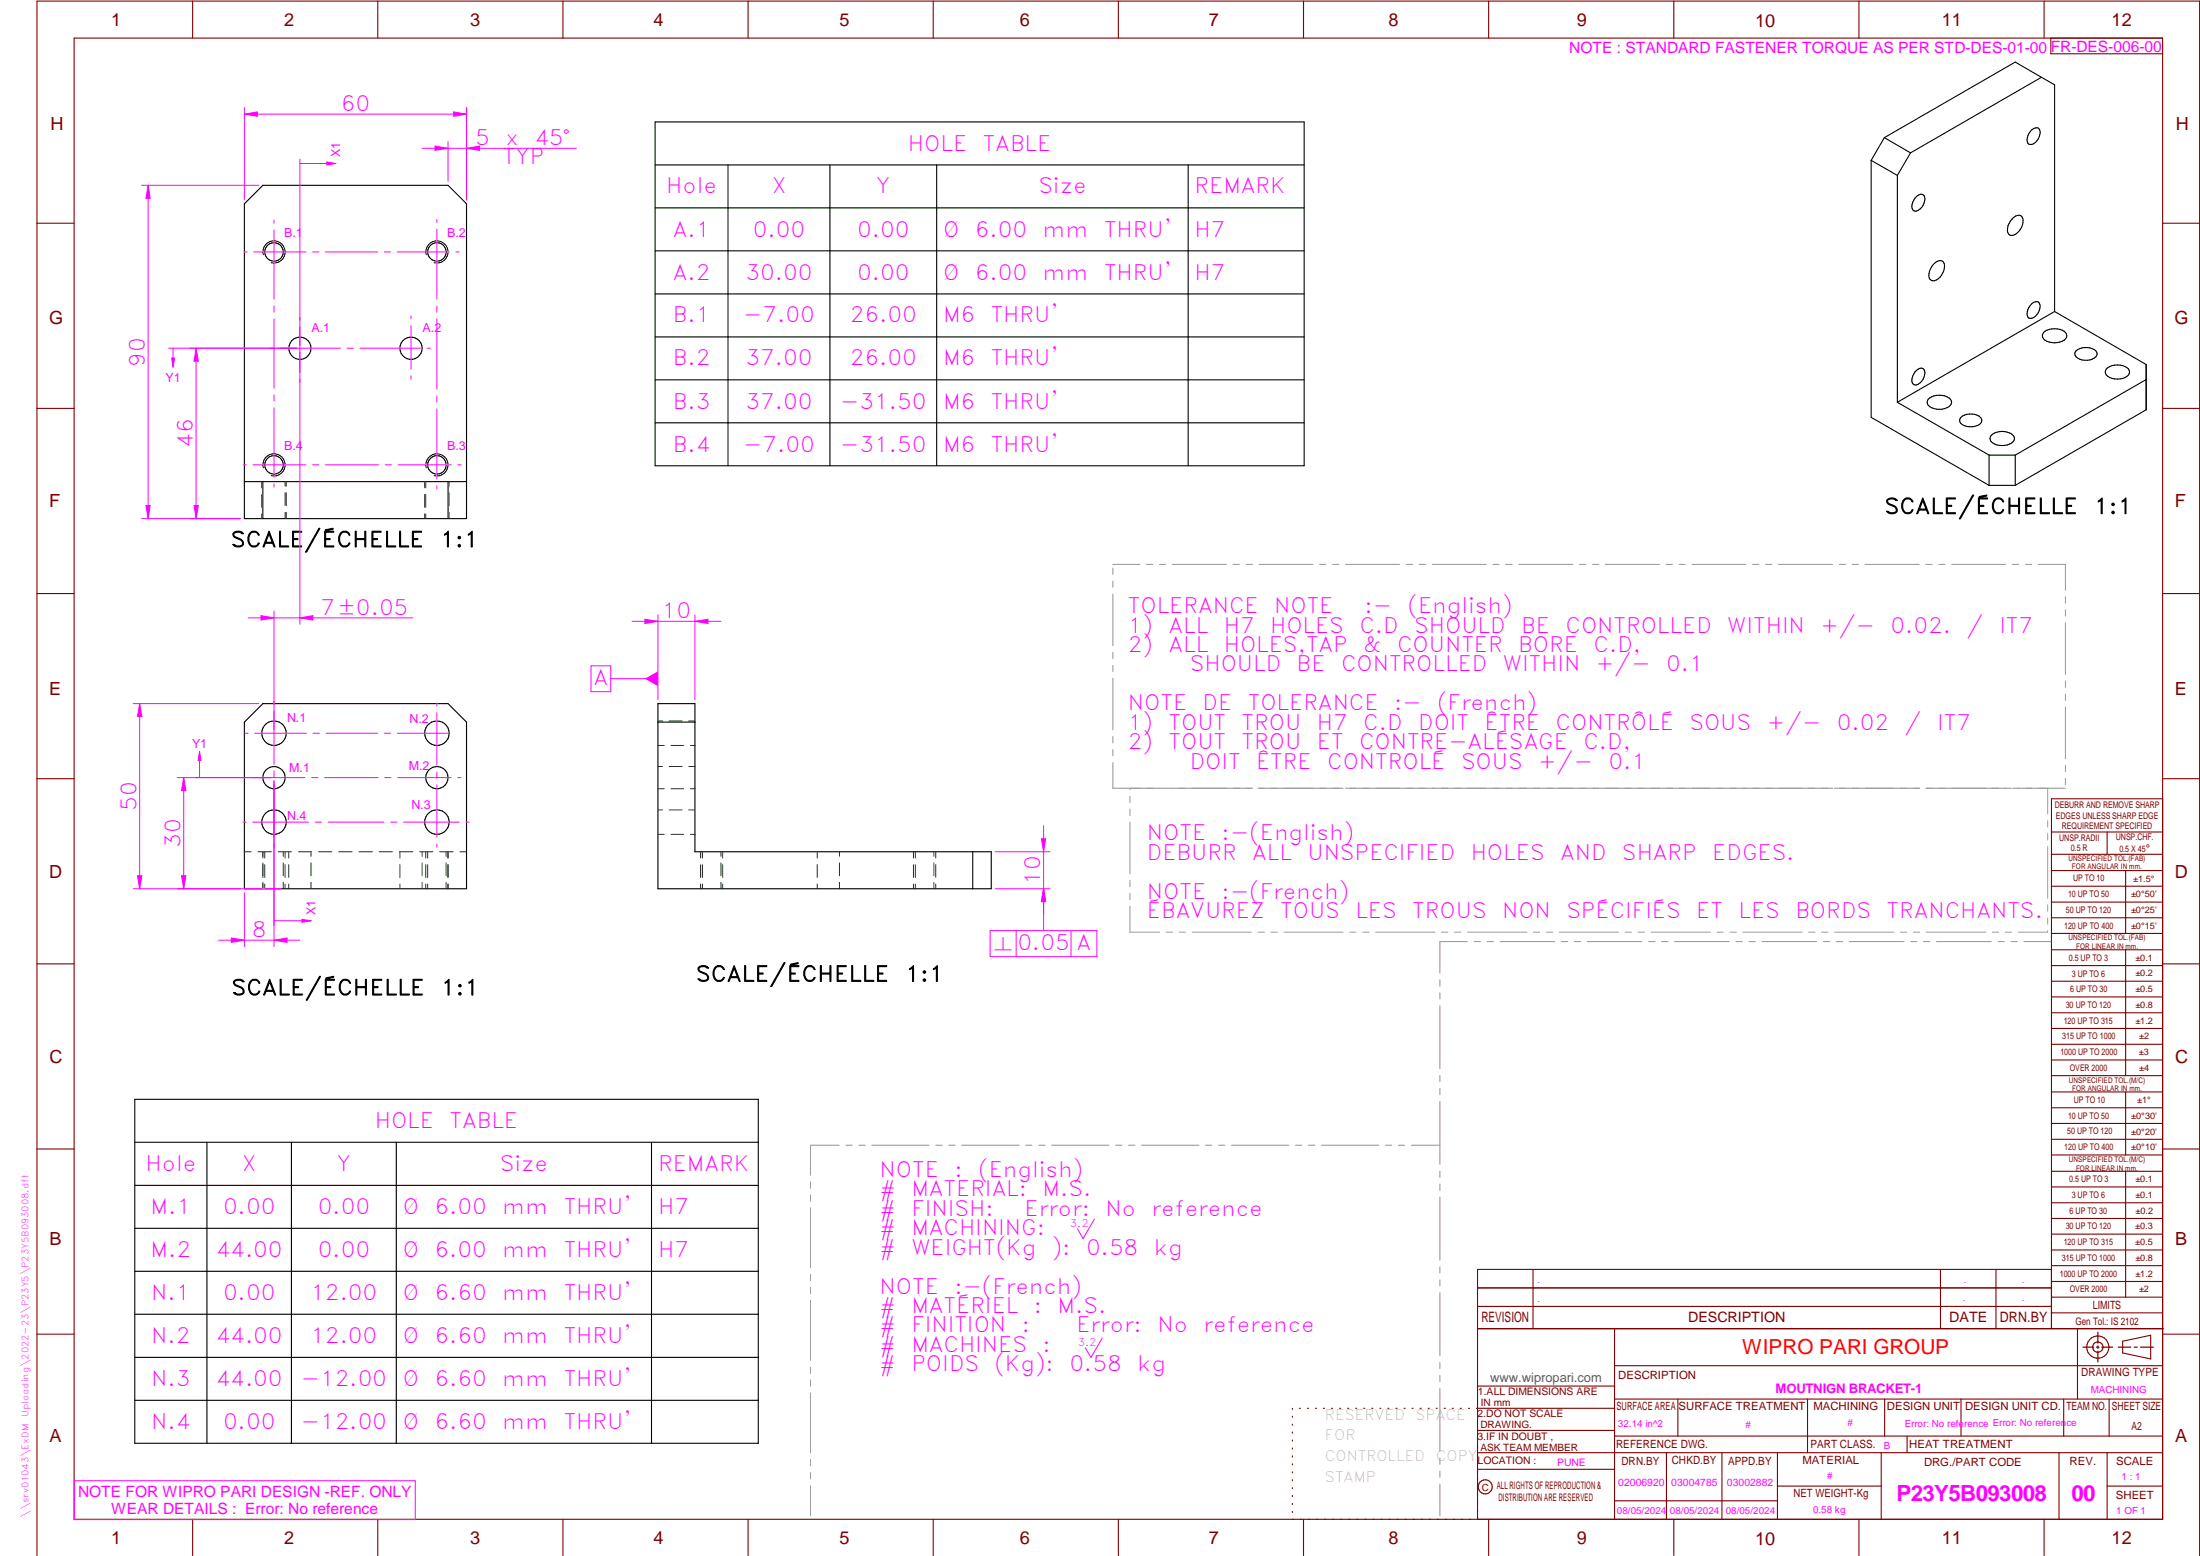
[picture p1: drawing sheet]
<svg xmlns="http://www.w3.org/2000/svg" width="594mm" height="420mm" viewBox="0 0 594 420" stroke-linecap="round" stroke-linejoin="round" font-family="sans-serif">
<g fill="none" stroke="#800000" stroke-width=".3">
<path d="M20 10.3h564v400h-564zM52 .3v10M102 .3v10M152 .3v10M202 .3v10M252 .3v10M302 .3v10M352 .3v10M402 .3v10M452 .3v10M502 .3v10M552 .3v10"/>
<path d="M553.8 10.3v4.2h30.2M10 60.3h10M584 60.3h10M10 110.3h10M584 110.3h10M10 160.3h10M584 160.3h10M10 210.3h10M584 215.7h-30v143.1M584 210.3h10M554 224.7h30M554 230.7h30"/>
<path d="M554 235.1h30M554 239.3h30M569 224.7v6M574 235.1v17M554 243.6h30M554 247.8h30M554 252.1h30M554 256.5h30M574 256.5v33.9M10 260.3h10M554 260.7h30M554 265h30"/>
<path d="M554 269.2h30M554 273.5h30M554 277.7h30M584 260.3h10M554 282h30M554 286.2h30M554 290.4h30M554 294.9h30M554 299.1h30M574 294.9v17M10 310.3h10M554 303.4h30"/>
<path d="M554 307.6h30M554 311.9h30M554 316.3h30M574 316.3v34M584 310.3h10M554 320.5h30M554 324.8h30M554 329h30M554 333.2h30M554 337.5h30M399 358.8h185.2M399 352.8h155"/>
<path d="M399 347.8h155M414 342.8v16M436 358.8v51.5M524 342.8v16M539 342.8v16M554 341.8h30M554 346h30M554 350.3h30M554 354.5h30M554 342.8h-155v67.5M561 358.8v19M10 360.3h10"/>
<path d="M399 374.3h37M436 377.8h148M453.1 377.8v10M488.1 377.8v14.5M508.9 377.8v10M529.5 377.8v10M557.3 377.8v10M569.5 377.8v10M573.2 362.2l7.6-1.6v6.3l-7.6-1.6zM584 368.8h-148M584 360.3h10M349 380.3v.3"/>
<path d="M349 382.4v.3M349 384.6v.3M349 386.7v.3M349 388.8v.3M349 391v.3M349 393.1v.3M349 395.3v.3M349 397.4v.3M349 399.5v.3M350.9 380.3h.2M353.1 380.3h.2M355.2 380.3h.3"/>
<path d="M357.4 380.3h.3M359.6 380.3h.3M361.7 380.3h.3M363.9 380.3h.3M366.1 380.3h.3M368.3 380.3h.2M370.4 380.3h.3M372.6 380.3h.3M374.8 380.3h.3M376.9 380.3h.4M379.1 380.3h.3M381.3 380.3h.3"/>
<path d="M383.4 380.3h.4M385.6 380.3h.3M387.8 380.3h.3M390 380.3h.3M392.2 380.3h.3M394.3 380.3h.3M396.5 380.3h.3M398.7 380.3h37.3M399 396.7h37M399 392.3h185M399 386.2h37M436 387.8h148"/>
<path d="M450 392.3v18M465 392.3v18M480 392.3v18M508 392.3v18M515 387.8v4.5M556 392.3v18M569 392.3v18M52 410.3v9.7M102 410.3v9.7M152 410.3v9.7M202 410.3v9.7M252 410.3v9.7"/>
<path d="M302 410.3v9.7M349 401.7v.3M349 403.8v.4M349 406v.3M349 408.1v.3M352 410.3v9.7M402 410.3v9.7M436 405.3h44M452 410.3v9.7M480 401.3h28M502 410.3v9.7M552 410.3v9.7"/>
<path d="M569 401.3h15M10 420v-419.7h584v419.7"/>
<circle cx="566.5" cy="363.7" r="1.39"/>
<circle cx="566.5" cy="363.8" r="3"/>
<circle cx="401.1" cy="401.5" r="1.9"/>
</g>
<g fill="none" stroke="#f0f" stroke-width=".27">
<path d="M38.2 50h31.7M40 50l.5 3.6h-1.1zM74 59.4v.9M118 59.2v.9M65.9 68h.9M68.5 68h14.1M74 62.1v18.7M84.4 68h1.7M87.9 68h14.1M103.8 68h1.6M107.3 68h14M118 61.8v19"/>
<path d="M123.1 68h.9M73 94h.8M74 82.6v1.7M74 86.1v18.7M75.6 94h16.3M81 85.7v.8M81 88.3v12.3M93.7 94h1.8M97.2 94h16.3M111 85.3v.8M111 87.9v11.8M115.4 94h.8"/>
<path d="M118 82.6v1.7M118 86.1v19M74 106.6v1.7M74 110.1v18.8M81 102.4v.9M111 101.5v.9M118 106.9v1.7M118 110.4v19M65.7 125.5h.8M68.3 125.5h14.3M74 130.6v.9M84.4 125.5h1.7"/>
<path d="M87.9 125.5h14.3M104 125.5h1.7M107.5 125.5h14.3M118 131.1v.9M123.6 125.5h.9M38.2 140h26.7M66.2 198h.8M68.8 198h14M74 189.4v.8M74 192v14.4M84.5 198h1.8M88 198h14"/>
<path d="M103.8 198h1.7M107.3 198h13.9M118 189.8v.9M118 192.4v14.2M65.3 210h.8M67.9 210h14.5M74 208.2v1.7M74 211.7v14.4M84.2 210h1.6M87.7 210h14.4M103.9 210h1.7M107.4 210h14.4"/>
<path d="M118 208.4v1.7M118 211.9v14.2M123.6 210h.9M65.6 222h.9M68.2 222h15.1M74 227.9v.9M85.1 222h1.7M88.6 222h15.1M105.5 222h1.7M109 222h15M118 227.9v.9M125.9 222h.8"/>
<path d="M295.5 329.2l-3 5.2-1.5-2.6M297.6 361.3l-3 5.3-1.5-2.7M20.1 399.8h92v10.5h-92z"/>
</g>
<g fill="none" stroke="#949494" stroke-width=".27">
<path d="M396.2 254.3h-7.4v8.5M398.1 254.3h1.6M401.5 254.3h1.8M405 254.3h14.8M421.6 254.3h1.7M425.1 254.3h1.7M428.6 254.3h14.8M445.2 254.3h1.7M448.7 254.3h1.7M452.2 254.3h14.8M468.8 254.3h1.7M472.3 254.3h1.7"/>
<path d="M475.8 254.3h14.8M492.4 254.3h1.7M495.8 254.3h1.8M499.4 254.3h14.7M516 254.3h1.6M519.4 254.3h1.8M522.9 254.3h14.8M539.5 254.3h1.7M543 254.3h1.7M546.5 254.3h7.4M388.8 264.5v1.8M388.8 268.1v1.6"/>
<path d="M388.8 271.6v17M388.8 290.4v1.7M388.8 293.9v1.7M388.8 297.4v17M218.9 319.2v1.6M226.6 309.2h-7.7v8.1M228.4 309.2h1.7M231.9 309.2h1.7M235.4 309.2h15.5M252.7 309.2h1.7M256.2 309.2h1.7M259.7 309.2h15.5"/>
<path d="M277 309.2h1.7M280.5 309.2h1.7M284 309.2h15.5M301.2 309.2h1.8M304.8 309.2h1.7M308.3 309.2h15.5M325.5 309.2h1.7M329.1 309.2h1.6M332.6 309.2h15.4M349.8 309.2h1.7M353.3 309.2h1.7M356.8 309.2h15.5"/>
<path d="M374.1 309.2h1.7M377.6 309.2h1.7M381.1 309.2h7.7M388.8 316.2v1.7M388.8 319.7v1.7M218.9 322.6v1.8M218.9 326.1v16.2M388.8 323.2v17.1M218.9 344.1v1.8M218.9 347.6v1.7M218.9 351.2v16.1M388.8 342.1v1.6"/>
<path d="M388.8 345.6v1.7M388.8 349v17.1M218.9 369.1v1.7M218.9 372.6v1.8M218.9 376.1v16.2M388.8 367.9v1.7M388.8 371.4v1.7M388.8 374.9v17M218.9 394.1v1.8M218.9 397.6v1.7M388.8 393.7v1.7M388.8 397.2v1.7"/>
<path d="M218.9 401.2v8.1M388.8 400.7v8.6"/>
</g>
<path d="M566.5 359.7v3M562.5 363.8h2.9M566.1 363.8h.7M566.5 363.4v.7M566.5 364.9v2.8M567.6 363.8h2.9M572 363.8h3.4M576.3 363.8h.8M578 363.8h3.5" fill="none" stroke="#800000" stroke-width=".34"/>
<g fill="none" stroke="#000" stroke-width=".3">
<path d="M508.8 37.2l7.1 4.1M508.8 37.2l-3.5 6.1M548.7 35.1a1.25 1.25 0 0 1 1.7-.5 1.25 1.25 0 0 1 .4 1.7 2.78 2.78 0 0 1-2.9 2.6 2.9 2.9 0 0 1 .8-3.8zM551.3 20.9l-35.4 20.4M551.3 20.9l-7.1-4.1-35.4 20.4M551.3 20.9l3.5 2v61.2M66 55l5-5h50l5 5v85h-60zM505.3 43.3v69.4l31.8 18.4M505.3 43.3l7.1 4.1M512.4 47.4v61.2M515.9 41.3l-3.5 6.1M517.1 53.5a1.55 1.55 0 0 1 2.5-.7 3.2 3.2 0 0 1-2.5 4.2 1.57 1.57 0 0 1-.6-2.4z"/>
<path d="M543.8 58.7a1.43 1.43 0 0 1 1.9-.5 1.43 1.43 0 0 1 .6 1.9 3.9 3.9 0 0 1-3.2 3.5 1.79 1.79 0 0 1-.9-2.6l.7-1.3zM522.1 71.4a1.8 1.8 0 0 1 2.7-.6 3.9 3.9 0 0 1-2.9 5 1.73 1.73 0 0 1-.9-2.6zM548.7 82a1.25 1.25 0 0 1 1.7-.5 1.25 1.25 0 0 1 .4 1.8 2.78 2.78 0 0 1-2.9 2.6 2.9 2.9 0 0 1 .8-3.9zM551.8 89.8a4.7 4.7 0 0 1 6 0 1.45 1.45 0 0 1-1 2.4 4.9 4.9 0 0 1-5-.7 1.3 1.3 0 0 1 0-1.7zM554.8 84.1l-42.4 24.5M554.8 84.1l24.7 14.3v12.3l-35.3 20.4M560.6 94.7a4.1 4.1 0 0 1 5.6 .4 1.81 1.81 0 0 1-1.9 2.1l-.6 .1a2.99 2.99 0 0 1-3.4-1.8zM568.8 99.6a4.7 4.7 0 0 1 6 0 1.5 1.5 0 0 1-1 2.3 4.3 4.3 0 0 1-5.2-1l-.1-.4zM512.4 108.6l24.7 14.3M517.1 100.4a1.55 1.55 0 0 1 2.5-.6 3.2 3.2 0 0 1-2.5 4.2 1.57 1.57 0 0 1-.6-2.4zM520.7 107.8a4.7 4.7 0 0 1 6 0 1.45 1.45 0 0 1-1 2.3 4.3 4.3 0 0 1-5.2-1l-.1-.5zM529.5 112.7a4 4 0 0 1 5.6 .4 1.43 1.43 0 0 1-1.2 1.8 3.9 3.9 0 0 1-4.7-1v-.8z"/>
<path d="M537.7 117.6a4.6 4.6 0 0 1 5.9 0 1.43 1.43 0 0 1-.9 2.3 4.8 4.8 0 0 1-5-.6 1.3 1.3 0 0 1 0-1.7zM579.5 102.5l-35.3 20.4M66 130h60M71 130v10M121 130v10M537.1 122.9h7.1M537.1 122.9v8.2M537.1 131.1h7.1M544.2 122.9v8.2M71 190h50l5 5v45h-60v-45zM177.7 190h10v40h80v10h-90zM177.7 195h10"/>
<path d="M262.7 230v10"/>
<circle cx="74" cy="68" r="2.5"/>
<circle cx="118" cy="68" r="2.49"/>
<circle cx="81" cy="94" r="3"/>
<circle cx="111" cy="94" r="3"/>
<circle cx="74" cy="125.5" r="2.5"/>
<circle cx="118" cy="125.5" r="2.49"/>
<circle cx="74" cy="198" r="3.3"/>
<circle cx="118" cy="198" r="3.3"/>
<circle cx="74" cy="210" r="2.99"/>
<circle cx="118" cy="210" r="3"/>
<circle cx="74" cy="222" r="3.3"/>
<circle cx="118" cy="222" r="3.3"/>
</g>
<g fill="none" stroke="#008000" stroke-width=".27">
<path d="M70.7 130v1.7M70.7 133.5v3.5M70.7 138.8v1.2M77 130v1.3M77 133.1v3.4M77 138.3v1.7M77.3 130v1.3M77.3 133.1v3.4M77.3 138.3v1.7M114.7 130v1.7M114.7 133.5v3.5M114.7 138.8v1.2"/>
<path d="M115 130v1.7M115 133.5v3.5M115 138.8v1.2M121.3 130v1.3M121.3 133.1v3.4M121.3 138.3v1.7M177.7 194.7h1.2M180.7 194.7h3.5M186 194.7h1.7M177.7 207h1.2M177.7 213h1.7M177.7 201.3h1.7"/>
<path d="M177.7 218.7h1.2M180.7 207h3.5M180.7 218.7h3.5M181.2 213h3.4M181.2 201.3h3.4M186 207h1.7M186 218.7h1.7M186.4 213h1.3M186.4 201.3h1.3M66 230h1.8M69.7 230h3.6M71 230v1.7"/>
<path d="M71 233v3.9M71 238.3v1.7M71.5 230v1.7M71.5 233.5v3.4M71.5 238.7v1.3M75.1 230h3.6M76.5 230v1.2M76.5 233v3.5M76.5 238.3v1.7M77 230v1.7M77 233.5v3.4M77 238.7v1.3"/>
<path d="M78 230v1.7M78 233.5v3.4M78 238.7v1.3M80.6 230h3.6M84 230v1.2M84 233v3.5M84 238.3v1.7M86 230h3.6M91.5 230h3.6M96.9 230h3.6M102.4 230h3.6M107.9 230h3.6"/>
<path d="M108 230v1.7M108 233.5v3.4M108 238.7v1.3M113.3 230h3.6M114 230v1.2M114 233v3.5M114 238.3v1.7M115 230v1.7M115 233.5v3.4M115 238.7v1.3M115.5 230v1.7M115.5 233.5v3.4"/>
<path d="M115.5 238.7v1.3M118.7 230h3.6M120.5 230v1.2M120.5 233v3.5M120.5 238.3v1.7M121 230v1.7M121 233.5v3.4M121 238.7v1.3M124.2 230h1.8M177.7 225.3h1.7M181.2 225.3h3.4M186.4 225.3h1.3"/>
<path d="M189.2 230v1.7M189.2 233.5v3.4M189.2 238.7v1.3M189.7 230v1.7M189.7 233.5v3.4M189.7 238.7v1.3M194.7 230v1.2M194.7 233v3.5M194.7 238.3v1.7M195.1 230v1.7M195.1 233.5v3.4M195.1 238.7v1.3"/>
<path d="M220.7 230v1.7M220.7 233.5v3.4M220.7 238.7v1.3M226.7 230v1.2M226.7 233v3.5M226.7 238.3v1.7M246.7 230v1.7M246.7 233.5v3.4M246.7 238.7v1.3M247.2 230v1.7M247.2 233.5v3.4M247.2 238.7v1.3"/>
<path d="M252.2 230v1.2M252.2 233v3.5M252.2 238.3v1.7M252.7 230v1.7M252.7 233.5v3.4M252.7 238.7v1.3"/>
</g>
<path d="M71.1 68.8a3 3 0 0 1 2.7-3.7 3 3 0 0 1 3.2 3.2 3 3 0 0 1-3.8 2.7M115.1 68.8a3 3 0 0 1 2.7-3.7 3 3 0 0 1 3.2 3.2 3 3 0 0 1-3.8 2.7M71.1 126.3a3 3 0 0 1 2.6-3.7 3 3 0 0 1 3.3 3.2 3 3 0 0 1-3.8 2.6M115.1 126.3a3 3 0 0 1 2.6-3.7 3 3 0 0 1 3.3 3.2 3 3 0 0 1-3.8 2.6" fill="none" stroke="#000" stroke-width=".27"/>
<path d="M40 50l.5 3.6h-1.1z" fill="#f0f"/>
<path d="M39.4 136.5h1.1l-.5 3.5z" fill="none" stroke="#f0f" stroke-width=".27"/>
<path d="M39.4 136.5h1.1l-.5 3.5z" fill="#f0f"/>
<path d="M66 30.8l3.5-.6v1.2zM66 29v25M126 29v25M40 50v90" fill="none" stroke="#f0f" stroke-width=".27"/>
<path d="M66 30.8l3.5-.6v1.2z" fill="#f0f"/>
<path d="M122.5 30.2l3.5 .6-3.5 .6z" fill="none" stroke="#f0f" stroke-width=".27"/>
<path d="M122.5 30.2l3.5 .6-3.5 .6z" fill="#f0f"/>
<path d="M66 30.8h60M36 190h33.9M37.7 190l.6 3.5h-1.2zM36 240h39.9" fill="none" stroke="#f0f" stroke-width=".27"/>
<path d="M37.7 190l.6 3.5h-1.2z" fill="#f0f"/>
<path d="M37.1 236.5h1.2l-.6 3.5z" fill="none" stroke="#f0f" stroke-width=".27"/>
<path d="M37.1 236.5h1.2l-.6 3.5z" fill="#f0f"/>
<path d="M121 38.3v10.7M126 38.3v15.7M126 40l3.5-.5v1.1zM37.7 190v50" fill="none" stroke="#f0f" stroke-width=".27"/>
<path d="M126 40l3.5-.5v1.1z" fill="#f0f"/>
<path d="M117.5 39.5l3.5 .5-3.5 .6z" fill="none" stroke="#f0f" stroke-width=".27"/>
<path d="M117.5 39.5l3.5 .5-3.5 .6z" fill="#f0f"/>
<path d="M114 40h41.7M47.9 210h25M47.9 240h17M49 236.5h1.2l-.6 3.5z" fill="none" stroke="#f0f" stroke-width=".27"/>
<path d="M49 236.5h1.2l-.6 3.5z" fill="#f0f"/>
<path d="M49.6 210l.6 3.5h-1.2z" fill="none" stroke="#f0f" stroke-width=".27"/>
<path d="M49.6 210l.6 3.5h-1.2z" fill="#f0f"/>
<path d="M49.6 210v30M74 211v44.6M62.5 253.3l3.5 .6-3.5 .6zM66 241v14.6" fill="none" stroke="#f0f" stroke-width=".27"/>
<path d="M62.5 253.3l3.5 .6-3.5 .6z" fill="#f0f"/>
<path d="M74 253.9l3.5-.6v1.2z" fill="none" stroke="#f0f" stroke-width=".27"/>
<path d="M74 253.9l3.5-.6v1.2z" fill="#f0f"/>
<path d="M74 210.7v39.2M59 253.9h22M74 248.6h10M81.6 248.2l2.4 .4-2.4 .4z" fill="none" stroke="#f0f" stroke-width=".27"/>
<path d="M81.6 248.2l2.4 .4-2.4 .4z" fill="#f0f"/>
<path d="M52.7 210h20.6M53.9 202.9l.4 2.4h-.8zM53.9 202.9v7.1" fill="none" stroke="#f0f" stroke-width=".27"/>
<path d="M53.9 202.9l.4 2.4h-.8z" fill="#f0f"/>
<path d="M36.4 296.8h168.4v92.9h-168.4zM36.4 308.4h168.4M55.9 308.4v81.3M78.7 308.4v81.3M107 308.4v81.3M175.9 308.4v81.3M36.4 320.1h168.4M36.4 331.7h168.4M36.4 343.3h168.4M36.4 354.9h168.4M36.4 366.5h168.4M36.4 378.1h168.4" fill="none" stroke="#000" stroke-width=".3"/>
<path d="M51.2 94h28.8M52.4 136.5h1.1l-.5 3.5zM51.2 140h13.7" fill="none" stroke="#f0f" stroke-width=".27"/>
<path d="M52.4 136.5h1.1l-.5 3.5z" fill="#f0f"/>
<path d="M53 94l.5 3.5h-1.1z" fill="none" stroke="#f0f" stroke-width=".27"/>
<path d="M53 94l.5 3.5h-1.1z" fill="#f0f"/>
<path d="M81 43v50.3M81 44.2h9.7M88.3 43.7l2.4 .5-2.4 .3zM53 94v46" fill="none" stroke="#f0f" stroke-width=".27"/>
<path d="M88.3 43.7l2.4 .5-2.4 .3z" fill="#f0f"/>
<path d="M45.5 94h34.8M46.3 96.7h.9l-.5 2.4zM46.7 94v5.1" fill="none" stroke="#f0f" stroke-width=".27"/>
<path d="M46.3 96.7h.9l-.5 2.4z" fill="#f0f"/>
<path d="M176.9 32.9h175.3v92.9h-175.3zM176.9 44.5h175.3M176.9 56.1h175.3M196.6 44.5v81.3M224.1 44.5v81.3M252.9 44.5v81.3M320.8 44.5v81.3M176.9 67.7h175.3M176.9 79.4h175.3M176.9 91h175.3M176.9 102.6h175.3M176.9 114.2h175.3" fill="none" stroke="#000" stroke-width=".3"/>
<path d="M174.2 167.2l3.5 .6-3.5 .6zM177.7 166v22.9M187.7 166v22.9" fill="none" stroke="#f0f" stroke-width=".27"/>
<path d="M174.2 167.2l3.5 .6-3.5 .6z" fill="#f0f"/>
<path d="M187.7 167.8l3.5-.6v1.2z" fill="none" stroke="#f0f" stroke-width=".27"/>
<path d="M187.7 167.8l3.5-.6v1.2z" fill="#f0f"/>
<path d="M170.7 167.8h24M268.7 230h14.8M268.7 240h14.8M281.2 226.5h1.2l-.6 3.5z" fill="none" stroke="#f0f" stroke-width=".27"/>
<path d="M281.2 226.5h1.2l-.6 3.5z" fill="#f0f"/>
<path d="M281.8 240l.6 3.5h-1.2z" fill="none" stroke="#f0f" stroke-width=".27"/>
<path d="M281.8 240l.6 3.5h-1.2z" fill="#f0f"/>
<path d="M164.9 183.3h12.8M281.8 223v24" fill="none" stroke="#f0f" stroke-width=".27"/>
<path d="M174.2 183.3l3.5-2v4z" fill="#f0f"/>
<path d="M159.6 179.8h5.3v7h-5.3zM281.8 240v11.3" fill="none" stroke="#f0f" stroke-width=".27"/>
<path d="M281.8 240l.6 3.5h-1.2z" fill="#f0f"/>
<path d="M81 95.1v73.5M70.5 166.2l3.5 .6-3.5 .6zM74 165.1v31.8M281.8 240l.6 3.5h-1.2zM267.4 251.3h28.8v7h-28.8zM274.4 251.3v7M289.2 251.3v7" fill="none" stroke="#f0f" stroke-width=".27"/>
<g fill="none" stroke="#949494" stroke-width=".27">
<path d="M300.5 152.4h7.3M300.5 153.4v1.7M300.5 156.9v1.7M309.6 152.4h1.7M313.1 152.4h1.7M316.6 152.4h14.6M333 152.4h1.7M336.5 152.4h1.7M340 152.4h14.6M356.4 152.4h1.6M359.9 152.4h1.7M363.3 152.4h14.6"/>
<path d="M379.7 152.4h1.8M383.2 152.4h1.7M386.8 152.4h14.5M403.1 152.4h1.7M406.6 152.4h1.7M410.1 152.4h14.6M426.5 152.4h1.7M430 152.4h1.7M433.5 152.4h14.6M449.9 152.4h1.7M453.4 152.4h1.7M456.9 152.4h14.6"/>
<path d="M473.3 152.4h1.7M476.8 152.4h1.7M480.3 152.4h14.6M496.6 152.4h1.7M500.2 152.4h1.7M503.6 152.4h14.6M520 152.4h1.8M523.5 152.4h1.7M527 152.4h14.6M543.4 152.4h1.7M546.9 152.4h1.7M550.4 152.4h7.3v7"/>
<path d="M300.5 160.4v14M300.5 176.1v1.7M300.5 179.7v1.7M557.7 161.2v1.7M557.7 164.7v1.7M557.7 168.1v14M300.5 183.1v14M300.5 198.9v1.7M557.7 183.9v1.7M557.7 187.4v1.7M557.7 190.9v14M300.5 205.9v7h37.7"/>
<path d="M300.5 202.4v1.7M305.1 212.9v.3M305.1 215v1.7M305.1 218.5v1.7M339.7 212.9h23M363.4 212.9h131.5M495.4 212.9h23M543.1 212.9h-23M543.5 212.9h14.2M553 212.9v6.9M557.7 206.7v1.7M557.7 210.2v1.7"/>
<path d="M305.1 222v14M305.1 237.7v1.7M553 221.6v1.7M553 225.1v1.7M553 228.6v14M305.1 244.7v7h8M305.1 241.3v1.7M314.9 251.7h1.7M318.4 251.7h1.7M321.9 251.7h16M339.7 251.7h1.7M343.2 251.7h1.7"/>
<path d="M346.7 251.7h16M364.5 251.7h1.7M368 251.7h1.7M371.5 251.7h16M389.3 251.7h1.7M392.8 251.7h1.7M396.3 251.7h16M414.1 251.7h1.6M417.6 251.7h1.7M421 251.7h16M438.8 251.7h1.8M442.3 251.7h1.8"/>
<path d="M445.8 251.7h16.1M463.6 251.7h1.7M467.1 251.7h1.7M470.6 251.7h16M488.4 251.7h1.7M491.9 251.7h1.7M495.4 251.7h16M513.2 251.7h1.7M516.7 251.7h1.7M520.2 251.7h16M538 251.7h1.7M541.5 251.7h1.7"/>
<path d="M553 244.3v1.7M553 247.9v1.7M553 251.3v.4h-8"/>
</g>
<path d="M70.5 166.2l3.5 .6-3.5 .6z" fill="#f0f"/>
<path d="M81 166.8l3.5-.6v1.2z" fill="none" stroke="#f0f" stroke-width=".27"/>
<path d="M81 166.8l3.5-.6v1.2z" fill="#f0f"/>
<path d="M67 166.8h44.5" fill="none" stroke="#f0f" stroke-width=".27"/>
<g font-size="6" fill="#f0f">
<text x="512.1" y="405.2">P23Y5B093008</text>
<text x="559.4" y="405.2">00</text>
</g>
<g font-size="5.7" fill="#f0f">
<text x="92" y="29.9">60</text>
<text x="128.3" y="39.2">5</text>
<text x="136.5" y="39.2">x</text>
<text x="144.3" y="39.2">45°</text>
<text x="245.2" y="40.6">HOLE</text>
<text x="265.4" y="40.6">TABLE</text>
<text x="135.8" y="44.4">TYP</text>
<text x="179.9" y="52.2">Hole</text>
<text x="208.4" y="52.2">X</text>
<text x="236.6" y="52.2">Y</text>
<text x="280.4" y="52.2">Size</text>
<text x="322.6" y="52.2">REMARK</text>
<text x="181.7" y="63.9">A.1</text>
<text x="203.3" y="63.9">0.00</text>
<text x="231.5" y="63.9">0.00</text>
<text x="254.7" y="63.9">Ø</text>
<text x="263.3" y="63.9">6.00</text>
<text x="281.5" y="63.9">mm</text>
<text x="298.1" y="63.9">THRU'</text>
<text x="322.6" y="63.9">H7</text>
<text x="181.7" y="75.5">A.2</text>
<text x="201.3" y="75.5">30.00</text>
<text x="231.5" y="75.5">0.00</text>
<text x="254.7" y="75.5">Ø</text>
<text x="263.3" y="75.5">6.00</text>
<text x="281.5" y="75.5">mm</text>
<text x="298.1" y="75.5">THRU'</text>
<text x="322.6" y="75.5">H7</text>
<text x="181.7" y="87.1">B.1</text>
<text x="200.7" y="87.1">-7.00</text>
<text x="229.5" y="87.1">26.00</text>
<text x="254.7" y="87.1">M6</text>
<text x="267.5" y="87.1">THRU'</text>
<text x="39.1" y="99" transform="rotate(-90 39.1 99)">90</text>
<text x="181.7" y="98.7">B.2</text>
<text x="201.3" y="98.7">37.00</text>
<text x="229.5" y="98.7">26.00</text>
<text x="254.7" y="98.7">M6</text>
<text x="267.5" y="98.7">THRU'</text>
<text x="181.7" y="110.3">B.3</text>
<text x="201.3" y="110.3">37.00</text>
<text x="226.9" y="110.3">-31.50</text>
<text x="254.7" y="110.3">M6</text>
<text x="267.5" y="110.3">THRU'</text>
<text x="52.1" y="121" transform="rotate(-90 52.1 121)">46</text>
<text x="181.7" y="121.9">B.4</text>
<text x="200.7" y="121.9">-7.00</text>
<text x="226.9" y="121.9">-31.50</text>
<text x="254.7" y="121.9">M6</text>
<text x="267.5" y="121.9">THRU'</text>
<text x="86.5" y="165.9">7±0.05</text>
<text x="178.7" y="166.9">10</text>
<text x="304.6" y="165.6">TOLERANCE</text>
<text x="344.1" y="165.6">NOTE</text>
<text x="368.4" y="165.6">:-</text>
<text x="380.1" y="165.6">(English)</text>
<text x="304.6" y="170.8">1)</text>
<text x="315.5" y="170.8">ALL</text>
<text x="330.5" y="170.8">H7</text>
<text x="343" y="170.8">HOLES</text>
<text x="367.1" y="170.8">C.D</text>
<text x="381.9" y="170.8">SHOULD</text>
<text x="410.8" y="170.8">BE</text>
<text x="422.7" y="170.8">CONTROLLED</text>
<text x="466.4" y="170.8">WITHIN</text>
<text x="491.6" y="170.8">+/-</text>
<text x="510.5" y="170.8">0.02.</text>
<text x="531.1" y="170.8">/</text>
<text x="539.9" y="170.8">IT7</text>
<text x="304.6" y="176.1">2)</text>
<text x="315.5" y="176.1">ALL</text>
<text x="330.5" y="176.1">HOLES,TAP</text>
<text x="368.1" y="176.1">&amp;</text>
<text x="377.3" y="176.1">COUNTER</text>
<text x="410" y="176.1">BORE</text>
<text x="430.3" y="176.1">C.D,</text>
<text x="160.3" y="185">A</text>
<text x="321.3" y="181.3">SHOULD</text>
<text x="350.1" y="181.3">BE</text>
<text x="362.1" y="181.3">CONTROLLED</text>
<text x="405.8" y="181.3">WITHIN</text>
<text x="431" y="181.3">+/-</text>
<text x="449.9" y="181.3">0.1</text>
<text x="304.6" y="191.8">NOTE</text>
<text x="324.8" y="191.8">DE</text>
<text x="336.9" y="191.8">TOLERANCE</text>
<text x="376.5" y="191.8">:-</text>
<text x="388.1" y="191.8">(French)</text>
<text x="304.6" y="197.1">1)</text>
<text x="315.5" y="197.1">TOUT</text>
<text x="335.3" y="197.1">TROU</text>
<text x="355.6" y="197.1">H7</text>
<text x="368.1" y="197.1">C.D</text>
<text x="383" y="197.1">DOIT</text>
<text x="400.9" y="197.1">ÊTRE</text>
<text x="420.1" y="197.1">CONTRÔLÉ</text>
<text x="456.2" y="197.1">SOUS</text>
<text x="477.1" y="197.1">+/-</text>
<text x="496" y="197.1">0.02</text>
<text x="514.3" y="197.1">/</text>
<text x="523.1" y="197.1">IT7</text>
<text x="304.6" y="202.3">2)</text>
<text x="315.5" y="202.3">TOUT</text>
<text x="335.3" y="202.3">TROU</text>
<text x="355.6" y="202.3">ET</text>
<text x="367" y="202.3">CONTRE-ALÉSAGE</text>
<text x="427.6" y="202.3">C.D,</text>
<text x="321.3" y="207.6">DOIT</text>
<text x="339.2" y="207.6">ÊTRE</text>
<text x="358.4" y="207.6">CONTROLÉ</text>
<text x="394.5" y="207.6">SOUS</text>
<text x="415.4" y="207.6">+/-</text>
<text x="434.4" y="207.6">0.1</text>
<text x="36.8" y="218.9" transform="rotate(-90 36.8 218.9)">50</text>
<text x="309.7" y="226.9">NOTE</text>
<text x="329.9" y="226.9">:-(English)</text>
<text x="48.7" y="228.9" transform="rotate(-90 48.7 228.9)">30</text>
<text x="309.7" y="232.2">DEBURR</text>
<text x="338.1" y="232.2">ALL</text>
<text x="353.1" y="232.2">UNSPECIFIED</text>
<text x="397.2" y="232.2">HOLES</text>
<text x="421.3" y="232.2">AND</text>
<text x="438" y="232.2">SHARP</text>
<text x="462.4" y="232.2">EDGES.</text>
<text x="280.9" y="238.9" transform="rotate(-90 280.9 238.9)">10</text>
<text x="309.7" y="242.7">NOTE</text>
<text x="329.9" y="242.7">:-(French)</text>
<text x="309.7" y="247.9">ÉBAVUREZ</text>
<text x="345.7" y="247.9">TOUS</text>
<text x="366" y="247.9">LES</text>
<text x="381.3" y="247.9">TROUS</text>
<text x="405.6" y="247.9">NON</text>
<text x="423" y="247.9">SPÉCIFIÉS</text>
<text x="458.1" y="247.9">ET</text>
<text x="469.4" y="247.9">LES</text>
<text x="484.8" y="247.9">BORDS</text>
<text x="509.4" y="247.9">TRANCHANTS.</text>
<text x="68" y="253">8</text>
<text x="274.7" y="256.5">0.05 A</text>
<text x="101.2" y="304.6">HOLE</text>
<text x="121.4" y="304.6">TABLE</text>
<text x="39.3" y="316.2">Hole</text>
<text x="65.3" y="316.2">X</text>
<text x="90.9" y="316.2">Y</text>
<text x="135" y="316.2">Size</text>
<text x="177.7" y="316.2">REMARK</text>
<text x="237.5" y="317.8">NOTE</text>
<text x="257.7" y="317.8">:</text>
<text x="264.1" y="317.8">(English)</text>
<text x="237.5" y="323">#</text>
<text x="246.1" y="323">MATERIAL:</text>
<text x="281.5" y="323">M.S.</text>
<text x="40.7" y="327.8">M.1</text>
<text x="60.2" y="327.8">0.00</text>
<text x="85.8" y="327.8">0.00</text>
<text x="108.7" y="327.8">Ø</text>
<text x="117.3" y="327.8">6.00</text>
<text x="135.6" y="327.8">mm</text>
<text x="152.2" y="327.8">THRU'</text>
<text x="177.7" y="327.8">H7</text>
<text x="237.5" y="328.3">#</text>
<text x="246.1" y="328.3">FINISH:</text>
<text x="276.7" y="328.3">Error:</text>
<text x="298.5" y="328.3">No</text>
<text x="310.9" y="328.3">reference</text>
<text x="237.5" y="333.5">#</text>
<text x="246.1" y="333.5">MACHINING:</text>
<text x="40.7" y="339.4">M.2</text>
<text x="58.2" y="339.4">44.00</text>
<text x="85.8" y="339.4">0.00</text>
<text x="108.7" y="339.4">Ø</text>
<text x="117.3" y="339.4">6.00</text>
<text x="135.6" y="339.4">mm</text>
<text x="152.2" y="339.4">THRU'</text>
<text x="177.7" y="339.4">H7</text>
<text x="237.5" y="338.8">#</text>
<text x="246.1" y="338.8">WEIGHT(Kg</text>
<text x="284" y="338.8">):</text>
<text x="293.3" y="338.8">0.58</text>
<text x="311.6" y="338.8">kg</text>
<text x="40.8" y="351">N.1</text>
<text x="60.2" y="351">0.00</text>
<text x="83.8" y="351">12.00</text>
<text x="108.7" y="351">Ø</text>
<text x="117.3" y="351">6.60</text>
<text x="135.6" y="351">mm</text>
<text x="152.2" y="351">THRU'</text>
<text x="237.5" y="349.3">NOTE</text>
<text x="257.7" y="349.3">:-(French)</text>
<text x="237.5" y="354.5">#</text>
<text x="237.5" y="359.8">#</text>
<text x="246.1" y="359.8">FINITION</text>
<text x="246.1" y="354.5">MATÉRIEL</text>
<text x="275.9" y="359.8">:</text>
<text x="279.2" y="354.5">:</text>
<text x="285.6" y="354.5">M.S.</text>
<text x="290.7" y="359.8">Error:</text>
<text x="312.5" y="359.8">No</text>
<text x="324.9" y="359.8">reference</text>
<text x="40.8" y="362.6">N.2</text>
<text x="58.2" y="362.6">44.00</text>
<text x="83.8" y="362.6">12.00</text>
<text x="108.7" y="362.6">Ø</text>
<text x="117.3" y="362.6">6.60</text>
<text x="135.6" y="362.6">mm</text>
<text x="152.2" y="362.6">THRU'</text>
<text x="237.5" y="365">#</text>
<text x="246.1" y="365">MACHINES</text>
<text x="281.5" y="365">:</text>
<text x="237.5" y="370.3">#</text>
<text x="246.1" y="370.3">POIDS</text>
<text x="268.5" y="370.3">(Kg):</text>
<text x="288.8" y="370.3">0.58</text>
<text x="307.1" y="370.3">kg</text>
<text x="40.8" y="374.2">N.3</text>
<text x="58.2" y="374.2">44.00</text>
<text x="81.2" y="374.2">-12.00</text>
<text x="108.7" y="374.2">Ø</text>
<text x="117.3" y="374.2">6.60</text>
<text x="135.6" y="374.2">mm</text>
<text x="152.2" y="374.2">THRU'</text>
<text x="40.8" y="385.8">N.4</text>
<text x="60.2" y="385.8">0.00</text>
<text x="81.2" y="385.8">-12.00</text>
<text x="108.7" y="385.8">Ø</text>
<text x="117.3" y="385.8">6.60</text>
<text x="135.6" y="385.8">mm</text>
<text x="152.2" y="385.8">THRU'</text>
</g>
<g font-size="5.7">
<text x="508.9" y="138.7">SCALE/ÉCHELLE</text>
<text x="565.4" y="138.7">1:1</text>
<text x="62.3" y="147.7">SCALE/ÉCHELLE</text>
<text x="118.8" y="147.7">1:1</text>
<text x="62.5" y="268.7">SCALE/ÉCHELLE</text>
<text x="119" y="268.7">1:1</text>
<text x="187.9" y="265">SCALE/ÉCHELLE</text>
<text x="244.4" y="265">1:1</text>
</g>
<text font-size="5.6" fill="#f00" x="470.5" y="365.5">WIPRO PARI GROUP</text>
<text font-size="5.4" fill="#f0f" x="268.5" y="256.5">n</text>
<g font-size="4.9" fill="#800000">
<text x="30" y="6.9">1</text>
<text x="76.7" y="6.9">2</text>
<text x="127" y="6.9">3</text>
<text x="176.5" y="6.9">4</text>
<text x="226.7" y="6.9">5</text>
<text x="275.4" y="6.9">6</text>
<text x="326.4" y="6.9">7</text>
<text x="375" y="6.9">8</text>
<text x="425.8" y="6.9">9</text>
<text x="473.9" y="7.3">10</text>
<text x="524.3" y="6.9">11</text>
<text x="570.2" y="6.9">12</text>
<text x="13.6" y="35.1">H</text>
<text x="587.6" y="35.1">H</text>
<text x="13.2" y="87.5">G</text>
<text x="587.2" y="87.5">G</text>
<text x="13.2" y="137">F</text>
<text x="587.2" y="137">F</text>
<text x="13.2" y="187.6">E</text>
<text x="587.2" y="187.6">E</text>
<text x="13.2" y="237">D</text>
<text x="587.2" y="237">D</text>
<text x="13.4" y="287.1">C</text>
<text x="587.4" y="287.1">C</text>
<text x="13.4" y="336.2">B</text>
<text x="587.4" y="336.2">B</text>
<text x="13.4" y="389.3">A</text>
<text x="587.4" y="389.3">A</text>
<text x="30" y="416.9">1</text>
<text x="76.7" y="416.9">2</text>
<text x="127" y="416.9">3</text>
<text x="176.5" y="416.9">4</text>
<text x="226.7" y="416.9">5</text>
<text x="275.4" y="416.9">6</text>
<text x="326.4" y="416.9">7</text>
<text x="375" y="416.9">8</text>
<text x="425.8" y="416.9">9</text>
<text x="473.9" y="417.3">10</text>
<text x="524.3" y="416.9">11</text>
<text x="570.2" y="416.9">12</text>
</g>
<g font-size="4.2" fill="#f0f">
<text x="423.7" y="14.3">NOTE : STANDARD FASTENER TORQUE AS PER STD-DES-01-00</text>
<text x="553.8" y="14">FR-DES-006-00</text>
<text x="21.1" y="404.3">NOTE FOR WIPRO PARI DESIGN -REF. ONLY</text>
<text x="30.1" y="408.8">WEAR DETAILS : Error: No reference</text>
</g>
<g font-size="3.9" fill="#800000">
<text x="400" y="357.1">REVISION</text>
<text x="455.9" y="357.1">DESCRIPTION</text>
<text x="526.4" y="357.1">DATE</text>
<text x="540" y="357.1">DRN.BY</text>
</g>
<g font-size="3.9" fill="#c0c0c0">
<text x="357.8" y="383.3">RESERVED</text>
<text x="382.3" y="383.3">SPACE</text>
<text x="357.8" y="388.9">FOR</text>
<text x="357.8" y="394.5">CONTROLLED</text>
<text x="387.8" y="394.5">COPY</text>
<text x="357.8" y="400">STAMP</text>
</g>
<text font-size="3.6" fill="#f0f" x="479.5" y="376.1">MOUTNIGN BRACKET-1</text>
<text font-size="3.5" fill="#00f" x="402.4" y="373.3">www.wipropari.com</text>
<g font-size="3.4" fill="#f0f">
<text x="91.9" y="42.5" transform="rotate(-90 91.9 42.5)">X1</text>
<text x="76.7" y="63.9">B.1</text>
<text x="120.8" y="63.9">B.2</text>
<text x="84.1" y="89.6">A.1</text>
<text x="114.1" y="89.6">A.2</text>
<text x="44.7" y="103.2">Y1</text>
<text x="76.7" y="121.4">B.4</text>
<text x="120.8" y="121.4">B.3</text>
<text x="77.5" y="194.9">N.1</text>
<text x="110.6" y="195.1">N.2</text>
<text x="51.9" y="202.1">Y1</text>
<text x="78.1" y="208.5">M.1</text>
<text x="110.4" y="207.9">M.2</text>
<text x="77.5" y="221.4">N.4</text>
<text x="111.1" y="218.4">N.3</text>
<text x="85.2" y="247" transform="rotate(-90 85.2 247)">X1</text>
</g>
<g font-size="3.1" fill="#800000">
<text x="565.1" y="353.5">LIMITS</text>
<text x="562" y="371.7">DRAWING TYPE</text>
<text x="437" y="372.3">DESCRIPTION</text>
<text x="436.5" y="380.8">SURFACE AREA</text>
<text x="453.3" y="380.8">SURFACE TREATMENT</text>
<text x="489.7" y="380.8">MACHINING</text>
<text x="509.5" y="380.8">DESIGN UNIT</text>
<text x="530.6" y="380.8">DESIGN UNIT CD.</text>
<text x="558" y="380.6">TEAM NO.</text>
<text x="570.3" y="380.7">SHEET SIZE</text>
<text x="575.6" y="386.1">A2</text>
<text x="436.4" y="391.1">REFERENCE DWG.</text>
<text x="437.8" y="395.5">DRN.BY</text>
<text x="451.4" y="395.4">CHKD.BY</text>
<text x="466.6" y="395.5">APPD.BY</text>
<text x="486.7" y="395.4">MATERIAL</text>
<text x="488.9" y="390.9">PART CLASS.</text>
<text x="515.6" y="390.9">HEAT TREATMENT</text>
<text x="519.6" y="395.9">DRG./PART CODE</text>
<text x="558.9" y="395.5">REV.</text>
<text x="571.4" y="395.6">SCALE</text>
<text x="484.3" y="404.2">NET WEIGHT-Kg</text>
<text x="571.4" y="404.7">SHEET</text>
</g>
<text font-size="3" fill="#800000" x="579.5" y="230.1">°</text>
<g font-size="2.8" fill="#f0f">
<text x="288.9" y="331.4">3.2</text>
<text x="291" y="363.5">3.2</text>
<text x="420.5" y="396">PUNE</text>
<text x="437" y="401.2">02006920</text>
<text x="451.3" y="401.2">03004785</text>
<text x="466.3" y="401.2">03002882</text>
</g>
<g font-size="2.8" fill="#800000">
<text x="560.4" y="357.7">Gen Tol.: IS 2102</text>
<text x="399.1" y="376.6">1.ALL DIMENSIONS ARE</text>
<text x="399" y="382.7">2.DO NOT SCALE</text>
<text x="399" y="388.7">3.IF IN DOUBT ,</text>
<text x="399" y="395.4">LOCATION :</text>
<text x="404.2" y="402">ALL RIGHTS OF REPRODUCTION &amp;</text>
<text x="404.7" y="405.4">DISTRIBUTION ARE RESERVED</text>
</g>
<g font-size="2.7" fill="#f0f">
<text x="564.6" y="376.2">MACHINING</text>
<text x="436.9" y="385.4">32.14 in^2</text>
<text x="471.4" y="385.5">#</text>
<text x="498.9" y="385">#</text>
<text x="514.3" y="385.3">Error: No reference Error: No reference</text>
<text x="508.7" y="391.2">B</text>
<text x="493.4" y="399.5">#</text>
<text x="572.8" y="399.7">1 : 1</text>
<text x="436.6" y="408.7">08/05/2024</text>
<text x="450.9" y="408.8">08/05/2024</text>
<text x="466" y="408.9">08/05/2024</text>
<text x="489.6" y="408.5">0.58 kg</text>
<text x="571.4" y="408.7">1 OF 1</text>
</g>
<g font-size="2.7" fill="#800000">
<text x="399.9" y="379.7">IN mm</text>
<text x="399.7" y="385.7">DRAWING.</text>
<text x="399.7" y="391.8">ASK TEAM MEMBER</text>
<text x="400.1" y="402.5">C</text>
</g>
<g font-size="2.5" fill="#800000">
<text x="554.9" y="218.3">DEBURR AND REMOVE SHARP</text>
<text x="555.2" y="221">EDGES UNLESS SHARP EDGE</text>
<text x="556.1" y="227.1">UNSP.RADII</text>
<text x="556.8" y="223.8">REQUIREMENT SPECIFIED</text>
<text x="571.4" y="226.9">UNSP.CHF.</text>
<text x="559.2" y="229.9">0.5 R</text>
<text x="572.3" y="230.1">0.5 X 45</text>
<text x="559.8" y="238">UP TO 10</text>
<text x="576.1" y="238.1">±1.5°</text>
<text x="558.5" y="242.2">10 UP TO 50</text>
<text x="575.5" y="242.3">±0°50'</text>
<text x="557.4" y="250.7">120 UP TO 400</text>
<text x="557.9" y="246.5">50 UP TO 120</text>
<text x="575.5" y="250.7">±0°15'</text>
<text x="575.5" y="246.5">±0°25'</text>
<text x="558.7" y="259.4">0.5 UP TO 3</text>
<text x="559.5" y="263.7">3 UP TO 6</text>
<text x="576.6" y="263.6">±0.2</text>
<text x="576.6" y="259.4">±0.1</text>
<text x="559" y="267.9">6 UP TO 30</text>
<text x="576.6" y="267.9">±0.5</text>
<text x="557.8" y="272.2">30 UP TO 120</text>
<text x="576.6" y="272.2">±0.8</text>
<text x="556.9" y="280.7">315 UP TO 1000</text>
<text x="557.3" y="276.4">120 UP TO 315</text>
<text x="576.6" y="276.4">±1.2</text>
<text x="577.7" y="280.7">±2</text>
<text x="556.4" y="284.9">1000 UP TO 2000</text>
<text x="577.6" y="284.9">±3</text>
<text x="558.9" y="289.2">OVER 2000</text>
<text x="577.7" y="289.3">±4</text>
<text x="560" y="297.9">UP TO 10</text>
<text x="577.1" y="297.9">±1°</text>
<text x="558.5" y="302.1">10 UP TO 50</text>
<text x="575.5" y="302.1">±0°30'</text>
<text x="557.4" y="310.6">120 UP TO 400</text>
<text x="558.2" y="306.3">50 UP TO 120</text>
<text x="575.5" y="310.6">±0°10'</text>
<text x="575.5" y="306.4">±0°20'</text>
<text x="558.8" y="319.2">0.5 UP TO 3</text>
<text x="559.4" y="323.4">3 UP TO 6</text>
<text x="576.6" y="319.2">±0.1</text>
<text x="576.6" y="323.5">±0.1</text>
<text x="558.9" y="327.7">6 UP TO 30</text>
<text x="576.7" y="327.7">±0.2</text>
<text x="557.8" y="332">30 UP TO 120</text>
<text x="576.6" y="332">±0.3</text>
<text x="556.8" y="340.5">315 UP TO 1000</text>
<text x="557.3" y="336.3">120 UP TO 315</text>
<text x="576.6" y="336.3">±0.5</text>
<text x="576.6" y="340.5">±0.8</text>
<text x="556.2" y="344.7">1000 UP TO 2000</text>
<text x="576.6" y="344.7">±1.2</text>
<text x="558.9" y="349">OVER 2000</text>
<text x="577.6" y="349">±2</text>
</g>
<g font-size="2.5" fill="#f0f">
<text x="415.2" y="346.4">.</text>
<text x="530.3" y="346.5">.</text>
<text x="545.9" y="346.4">.</text>
<text x="415.2" y="351.5">.</text>
<text x="530" y="351.3">.</text>
<text x="545.9" y="351.4">.</text>
</g>
<g font-size="2.4" fill="#f0f">
<text x="7.7" y="382.7" transform="rotate(-90 7.7 382.7)">Uploading\2022-23\P23Y5\P23Y5B093008.dft</text>
<text x="7.7" y="409.8" transform="rotate(-90 7.7 409.8)">\\srv01043\ExDM</text>
</g>
<g font-size="2.1" fill="#800000">
<text x="558.5" y="232.4">UNSPECIFIED TOL.(FAB)</text>
<text x="559.5" y="234.7">FOR ANGULAR IN mm.</text>
<text x="558.6" y="253.9">UNSPECIFIED TOL.(FAB)</text>
<text x="560.7" y="256.3">FOR LINEAR IN mm.</text>
<text x="558.7" y="292.3">UNSPECIFIED TOL.(M/C)</text>
<text x="559.6" y="294.7">FOR ANGULAR IN mm.</text>
<text x="558.7" y="313.7">UNSPECIFIED TOL.(M/C)</text>
<text x="560.6" y="316.1">FOR LINEAR IN mm.</text>
</g>
</svg>
